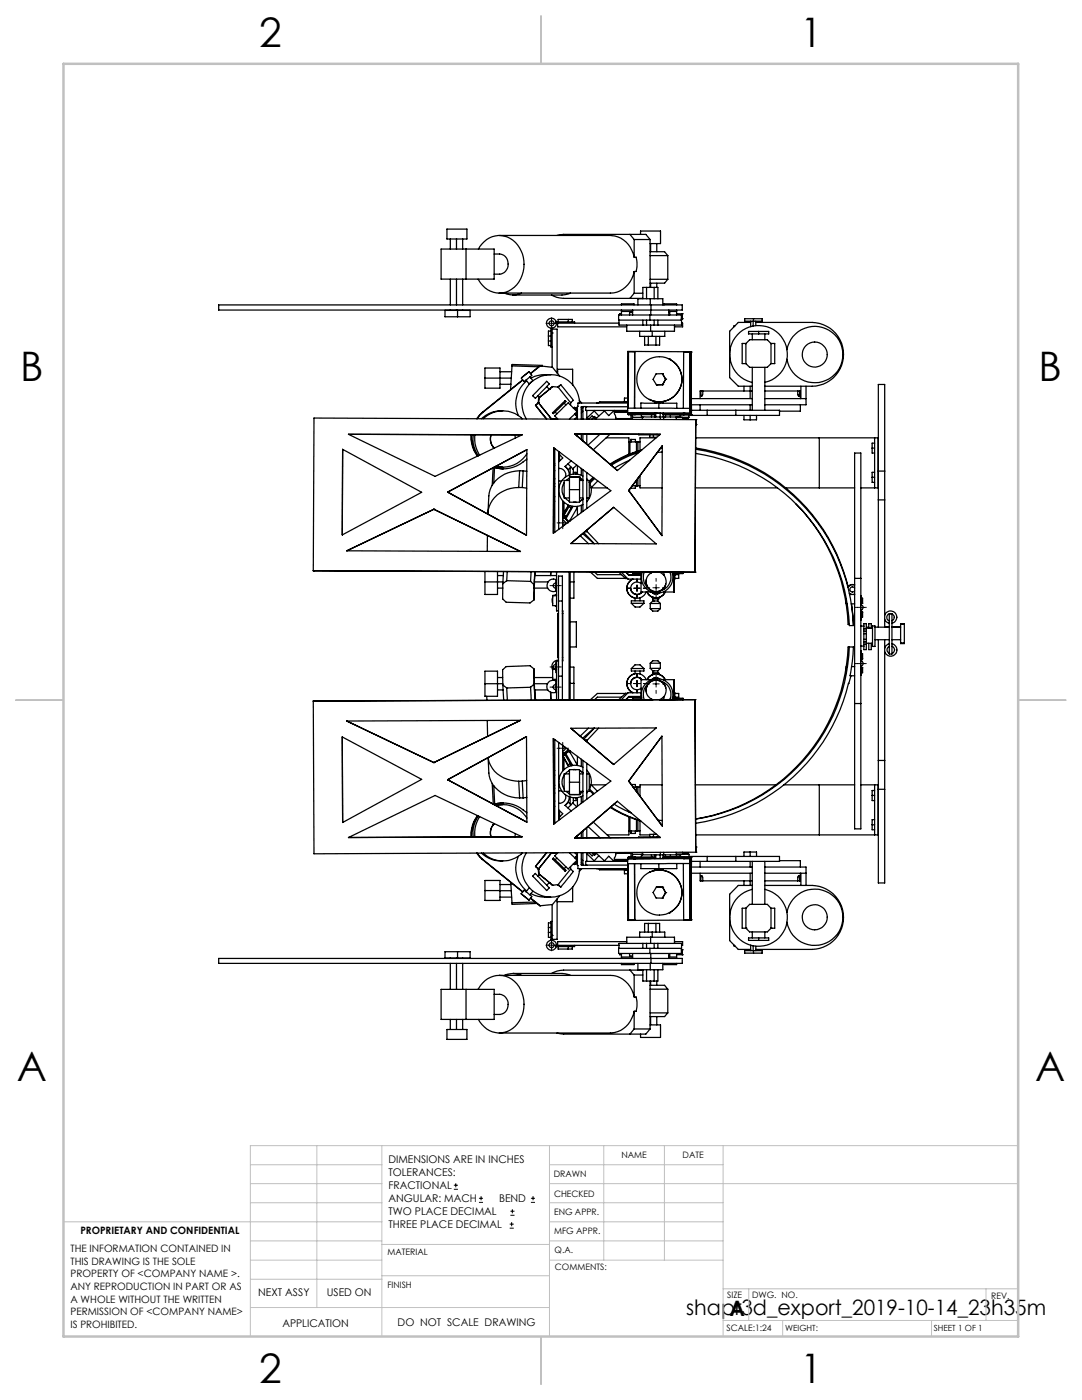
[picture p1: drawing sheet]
<svg xmlns="http://www.w3.org/2000/svg" width="216mm" height="279mm" viewBox="0 0 216 279" stroke-linecap="round" stroke-linejoin="round" font-family="sans-serif">
<g fill="none" stroke="#000" stroke-width=".2">
<path d="M108.9 64.5h2.3M110.1 63.4v2.3M109.7 116.9h2.3M110.9 115.7v2.3M111.2 104.4h2.3M112.3 103.2v2.3M125.2 117.4h.6M126.5 117.4h1.2M127.1 115.5v.6M127.1 116.7v1.3M127.1 118.6v.7M128.4 117.4h.6"/>
<path d="M129 117.3h.6M130.3 117.3h1.3M130.9 115.4v.6M130.9 116.7v1.2M130.9 118.6v.6M132.2 117.3h.6M109.7 133.1h2.3M109.7 137.1h2.3M110.9 132v2.3M110.9 136v2.3M125.2 136.4h.6M126.5 136.4h1.2"/>
<path d="M127.1 134.5v.6M127.1 135.8v1.3M127.1 137.7v.6M128.4 136.4h.6M129 136.5h.6M130.3 136.5h1.3M130.9 134.6v.6M130.9 135.9v1.2M130.9 137.8v.6M132.2 136.5h.6M170.6 132.4h2.3M170.6 121.2h2.3"/>
<path d="M171.7 120.1v2.2M171.7 131.3v2.3M111.2 149.3h2.3M112.3 148.2v2.3M108.9 188.6h2.3M110.1 187.5v2.3M90.6 237.3h.8M90.6 236.5h.8M90.9 236.1v.9M95.6 240h.8M95.6 239.1h.8M96 238.7v.8"/>
<path d="M105.9 240h.9M105.9 239.1h.9M106.4 238.7v.8M101.7 245.1h.8M101.7 244.3h.8M101.8 242.5h.9M101.8 241.7h.9M102.1 243.9v.8M102.2 241.3v.8"/>
</g>
<g fill="none" stroke="#c0c0c0" stroke-width=".2">
<path d="M50 232.4h26.2M50 236.2h26.2M63.2 228.6v32.3M76.2 228.6v38.1M109.6 228.6v38.1M109.6 232.4h34.7M109.6 236.2h93.6M120.5 228.6v22.9M132.6 228.6v22.9M144.3 228.6v38.1M203.2 228.6h-153.2v38.1M12.7 243.8h63.5"/>
<path d="M50 251.5h26.2M50 240h26.2M50 247.7h26.2M50 255.3h26.2M76.2 254.6h33.4M76.2 248.4h33.4M109.6 251.5h34.7M109.6 243.8h34.7M109.6 240h34.7M109.6 247.7h34.7M144.3 257.2h58.9M149.4 257.2v6.3"/>
<path d="M196.7 257.2v6.3M50 260.9h59.6M144.3 263.5h58.9M156.2 263.5v3.2M185.9 263.5v3.2"/>
</g>
<path d="M108 3.2v9.5M3.1 139.7h9.6M203.2 139.7h9.5M108 266.7v9.6" fill="none" stroke="#c0c0c0" stroke-width=".25"/>
<path d="M12.7 12.7h190.5v254h-190.5z" fill="none" stroke="#c0c0c0" stroke-width=".5"/>
<g fill="none" stroke="#000" stroke-width=".25">
<path d="M89.2 45.7h4v2h-4zM89.9 47.7v2M89.9 55.7v5.2M91.1 47.7v2M91.1 55.7v5.2M92.3 47.7v2M92.3 55.7v5.2M93 49.7h-5v6h5M93 49.7v6M93 49.7h5.6v6h-5.6M95.4 55.7a4.9 4.9 0 0 0 4.2 2.8M95.5 49.7a4.6 4.6 0 0 1 4.3-2.7 4.6 4.6 0 0 1 4.2 3 6.1 6.1 0 0 1-3.1 8.3l-1.3 .2"/>
<path d="M98.6 50.7a2.06 2.06 0 0 1 2.8 1.6 1.99 1.99 0 0 1-1.7 2.4h-1.1M99.6 47h22.2a5.1 5.1 0 0 1 4.7 4.3M100.6 58.5l1.8 .4M104.1 58.5l-1.7 .4M110.1 58.9a4.7 4.7 0 0 0 2.4 .6h15.8M111.1 47l1.4-.2h16.4l.8 1M113.8 58.5l-1.7 .4h-9.7M125.7 46.8l.8 1M126.5 51.3h.4a5.9 5.9 0 0 1 0 2.9h-.4M126.5 54.2a5.1 5.1 0 0 1-4.7 4.3h-22.2M126.5 58.5h1.8M126.5 47.8v3.5"/>
<path d="M126.5 54.2v4.3M126.5 58.5l-.8 1M126.5 47.8h3.2M127.8 46.8v-.7h4v2.5h-2.1M128.3 59.6v-2.2h3v2.2M129 57.4v2.2M129.7 47.8v9.6M129.7 55.7h3.5M129.7 51h3.5M129.7 50.2h2.9l.6 .8M129.8 59.6h2.5v1.3M129.8 59.6h-2.5v1.3"/>
<path d="M129.8 59.6v1.3M129.8 48.6v1.6M129.8 56.5v.9M130.5 57.4v2.2M131.1 48.6v1.6M131.1 56.5v.9M133.2 51v4.7M133.2 55.7l-.6 .8h-2.9M89.9 61.9h.1M91.1 61.9h.1M91.3 61.9h2.5v1.3h-2.5M91.3 61.9h-2.5v1.3h2.5"/>
<path d="M91.3 61.9v1.3M92.3 61.9h.1M96.8 73.4h3v4.1h-3zM96.8 75.5h5.2M99.8 76.7h2.2M99.8 74.2h2.3M102.2 73l-.3 4.7M102.2 73l5.3 .2M104 75.4l1.6-1.2zM104.3 75.8l-8.1 6.5M104.3 75.8l-8 6.5M105.1 76a5.8 5.8 0 0 0-1.7 6.9"/>
<path d="M105.6 74.2l.5 .7-.1 .1-1.4 1.2-.6-.7M105.7 75.2l.6 .8-.7 .6-.6-.8M107.5 79.4h.1M107.5 79.4l-.1 1M107.6 79.4l-.1 1M107.6 79.2l-.1 .2M107.8 73l-1.9 1.6M107.8 73l2.4 .3 1.5 1.8M107.8 73l-2 1.5M108.2 73.1v-.2v.2M108.2 72.9l-6-.2v.3M109 76.1l.6 .5-2.8 2.9-.5-.5z"/>
<path d="M109.1 77.2l.5 .5M109.4 67.1v1M109.4 68.1v.9h.5M109.4 68.1h.5M109.4 67.1h.5M109.6 77.7h.1M109.6 77.7l-1.9 1.6-.3-.3M109.9 74.8a6.9 6.9 0 0 0-4 .7M109.9 66.1h-.5v1M110.2 66.5h.1M110.2 65.7h1v8.7M110.3 77.2l1.1 .1 2.5 3.1-.1 .4"/>
<path d="M110.3 77.2l-2.7 2.2M110.3 77.2l-.7 .4M111 64.2a1.01 1.01 0 0 0-1.7-.3 1.01 1.01 0 0 0 .6 1.6v3.8h.3M111.1 64.5a.97 .97 0 0 1-.9 1v7.8M111.2 74.2h.1M111.3 74.5v-.8h3v3.1M111.3 64.5v.7h13.8M111.3 77.3h.1M111.3 77.3l.6-.5 .5 .6 2 2.5-.6 .5M113.4 63.7h-2v.5M113.4 63.7h.8v.5M113.4 63.7v.5"/>
<path d="M114.7 64.5v-.3h-3.8v.3h12.6M115.6 79.9l.5 .5M124 60.9v-.3h2.5v.3M124 62.2v.7M124 61.9v.3M124 62.6h-.4v.3M124 62.2h2.2M125.1 64.9v1.2h4.7M125.2 79.4h-.6v.8h.6h-5.5l-.3 .2M126.2 62.4h-.6v.5M126.2 61.9v1M127.6 66.1v1h2.5"/>
<path d="M128.3 63.9v1M128.6 67.1v1.8h3v-1.8M129 63.9v1M129.4 67.1v1.8M129.6 79.7h.1M129.7 62.9h-6.3v1h6.3M129.7 62.9h6.3v2h-12.5v-1M129.7 63.9h6.3M129.7 62.9v1M129.8 64.9v1.2M129.9 61.9v1M129.9 60.9h6.2v1h-6.2"/>
<path d="M129.9 60.9v1M129.9 60.9h-86.3v1h86.3M130.1 66.1v1M130.5 63.9v1M130.9 67.1v1.8M131 76.8h.1M131.3 63.9v1M132.2 74.6h.1M132.2 74.6l.6 1.1M132.2 74.6h-1.3l-.6 1.1 .7 1.1M132.2 76.8h.1M132.2 76.8h-1.2"/>
<path d="M132.5 60.9v-.3h2.5v.3M132.6 66.1v1h-2.5M132.8 75.7h.1M132.8 75.7l-.6 1.1M133.5 62.4h.1v.5M133.5 61.9v1M133.5 62.2h1.5M133.6 71.6h.1M133.6 71.6a4.5 4.5 0 0 1 2 6.1 4.5 4.5 0 0 1-6 2M134.6 64.9v1.2h-4.8M135 62.2v.7M135 61.9v.3"/>
<path d="M135 62.6h1.1M136 63.6h.1M136 64.5h.2v.7h-1.6M136.1 63.6h.1M136.1 62.6h.1M136.1 62.6v1M137.8 70.2h.1M137.8 70.2l-12.5-.1-.1 12.6h.2M137.8 70.3h.1v12.5M137.8 70.2l-.1 12.5M137.8 70.2l-.1 11.5M137.9 70.3h.1"/>
<path d="M137.9 70.3l-.1 12.5M137.9 79.6h12.2M139.9 78h-.2v1.6M139.9 78v.8l.2 .2M139.9 78h.3M140.2 78v.8l-.2 .2M140.2 78h9.9M146.6 65.1h-.2v.1M148.4 77.1v.9M148.8 68.6l-.7-.1v4.1h.7M148.8 68.6l.8-.8h3.5l.7 .8M148.8 72.6l.8 .7h3.5l.7-.7"/>
<path d="M148.8 68.6v4M149.7 77.1v2.5M149.8 64.1v1.1M149.8 64.3h-2.5l-1.7 1.8v9.3l1.7 1.7h2.8M150.1 66.6v1.2M150.1 73.3v8.6M150.3 64.1v1M150.4 63.6h-1.8v.5h1.8M150.4 63.6h1.7v.5h-1.7M150.4 63.6v.5M150.8 64.3h11.3a6.4 6.4 0 0 1 6.2 6.4 6.4 6.4 0 0 1-6.2 6.4h-9.5M150.8 64.1v.9"/>
<path d="M151.4 66.1h-2v.5h2M151.4 66.1h2v.5h-2M151.4 66.1v.5M152.6 76.3a5.7 5.7 0 0 0 3.4-8.9 5.7 5.7 0 0 0-9.5 .2 5.7 5.7 0 0 0 3.6 8.7M152.6 78h6.6M152.6 66.6v1.2M152.6 73.3v8.6M152.6 79.6h8.2M153.8 68.6l.8-.1v4.1h-.8M153.8 68.6v4M157 69.8a5.6 5.6 0 0 1 8.7-3.8 5.6 5.6 0 0 1 0 9.4 5.6 5.6 0 0 1-8.7-3.7M159.2 78v.8l.2 .2"/>
<path d="M159.2 78h.3M159.5 78v.8l-.2 .2M159.5 78h.2v1.6M159.8 77.1v2.5M160.8 77.1v2.5M160.8 79.6v1.2h-8.2M68.4 89.7l15.7 8.5-15.8 8.6zM69.5 86.7l34.7 .1-17.4 8.3zM89.3 98.2h.1M89.3 98.2l15.8-8.5v17.1zM94 86.7v.3a6.2 6.2 0 0 0 1.3 4.1M94.1 86.7v.3a6.2 6.2 0 0 0 1.3 4"/>
<path d="M94.4 86.7v.4a5.6 5.6 0 0 0 1.1 3.8M94.8 86.7l-.1 .4a6.1 6.1 0 0 0 1 3.7M96.2 82.3l-1.1 1.3M96.2 82.3h.1M96.3 82.3l-1.1 1.3M96.4 83.6a5.5 5.5 0 0 1 7.8 0M98 86.8l-.1 .1a2.69 2.69 0 0 0 .5 2.3M98 86.8v.1a2.4 2.4 0 0 0 .4 2.3M98.4 93.3l-.2 3.6M98.4 89.2l.2 .2-.2-.2M98.4 89.2h.1M98.5 93.3l2 .3"/>
<path d="M98.7 93.3l-.2 3.1M98.8 93.1l1.5 .1M100.3 82a5.7 5.7 0 0 0-4.2 1.6M102.7 86.8l.1 .6M103.5 97.3a5.7 5.7 0 0 0-6.1 5.3M103.5 97.3h.7M103.7 93.9a5.9 5.9 0 0 0-6.2 5.1l-.1 3.3M103.7 93.9l-.2 3.4M103.7 93.9l.7 .1M104.2 97.3l.9 .1M104.4 94l-.2 3.3M104.4 94l.7 .1"/>
<path d="M105.1 90.6a5.6 5.6 0 0 1-6.1 2.5M105.1 91.6a6.6 6.6 0 0 1-6.5 1.7M106.9 80.9l2.1 2.7M106.9 80.9l2.2 2.7M107.4 80.4h.1M107.4 80.4l2.5 3.1M107.4 80.4l-.5 .5M107.5 80.4l2.5 3.1M109.9 83.5l-.1 .1M109.9 83.5h.1M109.9 83.5l.9 .1M110 83.5l.9 .1"/>
<path d="M110.2 82.4l2.5-2.5 .2 .2-2.4 2.5zM110.5 97.1h.2M110.5 99.1h.2M110.5 95.2l.2 .4M110.5 96.4l.2 .1M110.5 89.4l11.4 8.5-11.5 8.5zM110.5 89.5l.2 .2M110.5 92.6h.2M110.7 93.9l-.2 .4M110.7 89.5v16.7M110.7 92.9l-.2 .2M110.8 82.2l.3 .4"/>
<path d="M111.2 83.5l-.1 .1M111.3 83.6l-.6-.6 2.7-2.6 1.7 1.8-1.5 1.4M111.5 93.5a1.27 1.27 0 0 1 1.3 1.7M111.5 91.4h.2M111.5 90.1v15.6M111.5 90.5l.8 .9-.8 .8M111.7 90.8v1.2M111.7 90.3l-.2 .2M112.1 95.9l-.6 .1M112.3 100v5.1M112.6 96.3a2.5 2.5 0 0 0 0 2.8M112.6 80.5l.3 .3"/>
<path d="M112.8 99.4l.8 .6h-.1M112.8 93.1l.6 .6 .5-.5M113.3 92.6l1 1 .8-.8M113.6 95.2v2.5M113.6 97.7v2.5h2v-2.5M113.6 95.9h-1v3.5h1M113.6 95.2h.1M113.6 95.4l-.6 .5M113.6 95.2h2M113.6 97.7h2M113.8 93.3v1.5M114 92l-1.3 1.1a1.88 1.88 0 0 1 .9 1.7"/>
<path d="M114.4 81.5l.2-.2 .6 .6M114.4 94.3h.5v.3M114.4 93.5v1.1M114.7 82.6l.5 .5M114.7 86.6h.1M114.7 86.6l17.1 .1-8.6 7.2zM114.8 81.5l.1-.1 .3 .3M115.1 82.9l-.1 .1M115.1 82.9v.1M115.2 82.4l-.3 .3 .3 .4M115.2 86.6v.5M115.2 92.9v1.7"/>
<path d="M115.2 83.1l-.5 .5M115.2 87h.1M115.6 95.2v2.5M115.6 95.2h.1M115.6 95.4l.7 .5h-.7M115.6 80.4a5.8 5.8 0 0 0-7.4-5.4 5.8 5.8 0 0 0-3.2 8.6M115.6 99.4h.7M115.8 95.5l.5 .3M116 86.6v1.1M116 93.5v1.3M116.3 99.6l-.7 .4M116.3 95a3.3 3.3 0 0 0-4.8 2.8 3.3 3.3 0 0 0 4.8 2.9"/>
<path d="M116.3 81.4l-.3 .3M116.3 86.6v1.4M116.3 93.7v8.4M116.3 81.2h-.3v2.4M116.3 82.1l-.3 .3M116.9 81.2v.7h8.3M117.1 95.9h.5v3.5h-.5M117.1 95.6l.2 .3M117.1 81.1v.1M117.1 81.9v1.7M117.1 86.6v2.1M117.1 94.3v7.2"/>
<path d="M117.6 96.2a3.3 3.3 0 0 1-.5 3.9M118.4 95.3l-.8 .8M118.4 83.3l-.3-.3-.7 .6M118.5 95.4l-.9 .9M118.5 83.3l-.4 .3M118.5 83.3l.1-.2 .4 .4M118.5 83.3l.4 .3M118.6 82l.9 1M118.6 95.5l-.9 .9M118.7 81.9l-1.6 1.6M119.1 80.4h.1M119.3 96l-1.3 1.4h3.1"/>
<path d="M119.7 86.6l-2.4 2.3M120.5 81.9l.1 .1M120.6 82l-1.8 1.6M120.6 82l.9 .9 1.1-1 .2 .4M121 87.4h4.5v3.3M121.7 86.6l-3.3 3.2M122.7 82.1h2.5M122.9 83.7l.2-.2 .1 .2M125.2 81.5h12.5v1.2M125.2 82.3h-2.6l.2 1.2h3.4M125.2 81.2l-8.9-.1v2.5M125.2 80.4h-9.9l-.1 3.2"/>
<path d="M125.3 82.7h5.3M125.4 82.7h.1M125.4 81.5v-11.3h1.2v11.3M125.4 82.4v.3M125.4 97.9h.1M125.5 91.9v.1M125.5 88.2h.2M125.7 91.8l-3.1 1.6M125.7 88.2h1.3M125.7 88.2v2.4M125.9 82.7v.8M125.9 87.7h.9v.5"/>
<path d="M125.9 87.7h-.1v.5M125.9 87.7v.5M126.1 82.7l.1 1M126.1 83.5v.2M126.2 96.9h.8M126.2 82.7v.6h2M126.5 82.4h.1M126.5 82.4h-1.3l12.5 .1h-1.2M126.6 82.4h.1M126.6 82.7h.1M126.6 82.4l4 .1M126.6 82.4v.3"/>
<path d="M126.6 82.7h4M126.8 96.9v.5h-1M127 88.2h.3M127 96.9h.1M127 96.9h.7M127 88.2v1.9M127 95.8v1.1M127.3 95.5v1.4h-.3M127.3 88.2v1.8M127.3 88.2h.4M127.5 86.7v.1h4.1M127.5 90.3a20.2 20.2 0 0 0-5.5 2.6"/>
<path d="M127.7 94.9v2.5h4.4M127.9 89.9a20.6 20.6 0 0 0-6.1 2.8M128 83.2h.2zM128.1 89.8a20.8 20.8 0 0 0-6.4 2.8M128.2 83.2h4.2M128.2 83.3h.1M128.2 83.2v.5M129.6 86.8v.5h1.4M130 82.7h-2v.5M130 82.7h.1M130 82.7v.5M130.4 86.8v.5"/>
<path d="M130.6 82.4h.2M130.6 80.5v-.3h1.7v.3M130.6 82.4v.8M130.8 82.4l.9 .1M130.8 82.4v.8M130.9 80.2v.3M130.9 87.4h-3.2v2.5M131.1 86.7v.1M131.5 80.5h3.5v1M131.5 80.5l-3.6-.1v1.1M131.5 80.5l-.1 1M131.7 82.5h4.8"/>
<path d="M131.7 80.2v.3M131.7 82.5l.1 1.2M132 89.1h.2h-.2M132.2 90.2l-1.1 .1M132.2 89l-.1 17.9-6.7-9zM132.2 89.4h-.4M132.3 82.5v.7M132.3 82.7h4M132.4 83.2h2.5v.5M132.4 83.2v.5M132.8 82.7h-.5l4 .1M132.8 82.7h.1"/>
<path d="M132.8 82.8h1M132.8 82.7v.5M133.8 82.8h1.9M133.8 82.8v.4M134.9 83.3h.8M135.7 82.8h.1M135.7 83.3h.1M135.7 82.8h2.2M135.7 82.8v.5M136.2 83.3v.4M136.2 83.3h.1M136.3 82.8h.1"/>
<path d="M136.3 81.5l.1-11.2h1.3l-.1 11.2M136.3 82.5v.3M136.5 82.5h.1M137.4 83.3v.2h-1.2M137.5 82.8v.5h-2.6h1.3M137.5 82.9h9.3M137.6 82.8h.1M137.6 82.5v.3M137.6 82.7h.1M137.8 82.8h.1M137.9 82.8h.1M137.9 81v1.5"/>
<path d="M137.9 81.8v1M137.9 80.8h12.2M138 81.9h8.8M138.7 97.4h16.5M138.8 89.7a36.9 36.9 0 0 1 31.5 35.1h-.8a36 36 0 0 0-30.7-34.3M138.8 89.4a36.9 36.9 0 0 1 30.5 27.8M138.8 87.4h36.4M138.8 83.7h.1M138.8 84.7h.1M138.8 83.7v1M138.8 83.7l-76.1-.3-.2 30.5M138.8 83.7l-.1 30.5"/>
<path d="M139.7 80.8v1.1M141.1 81.9v1M146.8 81.9h8.7v1h-8.7M146.8 81.9v1M148.4 82.9v.9h1.3M149.7 80.8v1.1M149.7 82.9v.9M151 82.9v.9h-1.3M156.8 97.4h13.7M159.7 80.8v1.3h-4.2M163.5 87.4v10M170.5 90.4h1.3v75h-1.3z"/>
<path d="M171.8 97.4h3.4M174 89.4v1h.5M174 95.2v1.1h.5M174 95.2h.5M174 89.4h.5M174.5 88.4h-.5v1M174.5 94.3h-.5v.9M174.5 87.4v10M175.3 99.8h1.2M175.3 94h1.2M62.5 113.9h.1M62.5 113.9l76.2 .3"/>
<path d="M69.2 109.9l17.4-8.3 17.3 8.5zM86.6 101.6h.1M96.8 114.1v2M96.8 116.1h3.6M97.3 106.9l-.1 3.1M99.3 114.1v4.5h-2.5v-2.5M99.3 117.4h1M99.3 114.9h1.1M100.3 116.5v3l.7 .7 4.8 .1 .7-.6M100.5 114.1l-.2 2.4M101.1 115.9l-.8 .6M101.1 115.9l4.8 .1"/>
<path d="M101.2 114.1l-.1 1.8M105.9 116l.7 .7M106 114.1l-.1 1.9M106.6 116.7l-.1 3M106.6 116.1v1.3h2.7M106.6 117.4l-.1 2.3M106.6 116.1h2.8M106.7 114.1l-.1 2.6M106.8 114.1v.8M109.9 114.1v.8M110.3 118.9v2h.8M110.3 118.9h.1"/>
<path d="M110.3 119.2l-.1 .4 .1 .8M110.3 118.9h.8M110.5 100h.2M110.9 118h.2M111.1 115.7a1.26 1.26 0 0 0-2 1.1 1.26 1.26 0 0 0 2 1.1M111.1 118.6l-.5 .3M111.1 114.9h-4.4l-.1 1.2M111.1 116.4a.5 .5 0 0 0-.7 .5 .5 .5 0 0 0 .7 .4M111.1 114.1v7.8h.3M111.1 115.6l-.2 .1M111.4 119.9h.8M112.3 103.9a.51 .51 0 0 1 .5 .5 .51 .51 0 0 1-.5 .5"/>
<path d="M112.3 103.4l.4 .1M112.5 100.2v2.1M112.5 103v.4M112.6 103.1l-.1 .3M112.7 103.5l.2 .1M112.9 103l-.3 .4h-.1M112.9 103.6h.1M113 103.6l.3 .7M113.3 101.2l-1 1.7 .4 .3v.2M113.3 101l-1 1.7 .1 .1M113.3 101.2l.1 .1M113.3 101h.1"/>
<path d="M113.4 100.8l-.1 .2M113.5 100.9l-.2 .3M113.6 101.1l-1.1 1.7 .5 .3M113.6 101.1l.4 .3M113.6 114.1v25.6M113.7 100.9l-.1 .2M113.8 103.8v.2M113.8 114.1v25.6M113.8 116.1h.7M113.9 108.5l8.5-7.3 8.6 7.3zM114.2 101l-1.5 2.5M114.3 101.1l-1.4 2.5"/>
<path d="M114.4 100.2h.5M114.5 116.1v3.3h-.7M114.5 114.1v2M115.2 101.1v1.8M115.2 101.2l-1.6 2.9-.7-.5M115.8 106.9l1.6 1.6M116 100.9v1.4M116.3 106.5l2.2 2M116.5 106.3l2.1 2.2M117.1 105.8v.3h-.4M117.1 106l2.4 2.5M117.8 114.1l1.4 1.3h5.6"/>
<path d="M118.6 114.1l.6 .6h4.8M123.4 114.2l1.4 1.3h.4M124 114.2l1.3 1.4h2.6M125.4 114.7h2.5M125.8 117.4a1.24 1.24 0 0 0 .9 1.2 1.24 1.24 0 0 0 1.4-.5M126.3 114.2h.1M126.3 115.6a1.98 1.98 0 0 0-1.2 1.9 1.98 1.98 0 0 0 1.3 1.8M126.3 114.2h4M126.3 114.2h3.9h-.2M126.3 115.6a2 2 0 0 0-.6 3.2 2 2 0 0 0 3.2-.7M126.4 119.3h.1M126.7 118.6h.1"/>
<path d="M126.7 119.4v.5M127.7 118.5h.1M127.7 119.3v.6M127.9 114.5v3.6h2M127.9 116.5a1.25 1.25 0 0 0-1.8 .1 1.25 1.25 0 0 0 .2 1.8 1.25 1.25 0 0 0 1.8-.3M127.9 118.3l-.2 .2M127.9 118.3v.1M127.9 114.8l-2.4-.1-.7-.5 .7 .6h2.4M128 118.3h-.1M128.6 114.2h1.5h-.2M128.6 114.2a2.82 2.82 0 0 0 .7 3.1M128.6 114.2h-2.3v.3h1.8a3.1 3.1 0 0 0 3 3.9 3.1 3.1 0 0 0 3.1-3.9h2.1v-.3"/>
<path d="M129 115.6a1.99 1.99 0 0 0 1.5 2.5 1.99 1.99 0 0 0 2.4-1.6M129.1 118.1a1.99 1.99 0 0 0 1.8 1.2 1.99 1.99 0 0 0 1.9-1.2l-.4 .6-.8 .5M129.3 118.5l.8 .7M129.9 114.2h.3zM129.9 118.1h.1M130 114.2l-.1 .1M130 118.2a1.25 1.25 0 0 0 1.7 .1M130.1 119.2h.1M130.1 119.2l.1 .2M130.2 119.4h1.2v.1h-1.2zM130.2 119.9h1.1M130.2 119.9l-.4 .5"/>
<path d="M130.2 118.3v.1M130.2 119.5v.4M130.3 114.2a2 2 0 0 0-1.1 3 2 2 0 0 0 3.3 .1 2 2 0 0 0-.9-3.1M130.3 114.2h1.3M130.5 118.3v.2M130.5 119.3v.1M130.5 118.5h.1M131.2 118.4v.1M131.2 119.3v.1M131.2 119.5v.4M131.3 119.9l.5 .5M131.6 119.2l-.4 .1"/>
<path d="M131.6 119.2h.1M131.6 114.2h7.1M131.6 114.2h4.6M132.1 117.7v.1M132.4 114.7h.1M132.5 118.1h2M132.5 117.4v.2M133.7 114.2h-1.2v.6M133.7 114.2a2.77 2.77 0 0 1-1.9 3.7M133.7 114.2h2.5M134.5 114.5v3.6M134.5 114.7h.9v.7h-.7"/>
<path d="M134.5 114.8h.2v.8h-.2M136.2 114.2h.1M138.7 114.2h.1M158.8 100.5a36.2 36.2 0 0 1 10.4 24.1h.3M168.9 119.6v.9h.2M169.3 117l-.1 .2a.96 .96 0 0 1 1.3-.5h-.1a1.05 1.05 0 0 0-1.1 .3zM169.5 118.4l.5 .2M169.5 118.5v.1h1M170.5 117.4a.51 .51 0 0 0-.7-.2 .51 .51 0 0 0 0 .8 .51 .51 0 0 0 .7-.1M170.5 115.4h1.3M170.5 118.6h-.2M171.8 118.9h.1v1.8"/>
<path d="M171.9 119.4h.2v1M62.5 139.9h.1M62.5 139.9l.2 30.5 76.1-.3M96.8 133.9h2.5v5.1h-2.5zM96.8 136.5h3.5M97.1 139l.1 .8M99.3 137.7h1.1M99.3 135.2h1M100.3 136.7l.8 .6M100.3 136.7l.2 3.1M101.1 137.3l.1 2.5M105.9 137.2l-4.8 .1"/>
<path d="M105.9 137.2l.1 2.5M106.5 133.5l-.7-.6-4.8 .1-.7 .7v3M106.5 133.5l.1 3M106.5 133.5l.1 1.7M106.6 136.5l-.7 .7M106.6 136.5l.2 3.2M106.6 135.2v1.3M106.6 136.5l.1 1.2h2.6M106.6 135.2h3.7M106.6 136.5h2.7M106.8 137.7l.1 2M109.9 138.1v1.6"/>
<path d="M109.9 138.2l.1 1.5M110.3 133.6v2h.8M110.3 133.5v.1M110.3 133.5h.8M110.7 120.9l.4 .1M110.8 138.1l.3 .1M111.1 132.6a.51 .51 0 0 0-.7 .3 .51 .51 0 0 0 .2 .6M111.1 136a1.26 1.26 0 0 0-2 1 1.26 1.26 0 0 0 2 1.1M111.1 135.8l-.3 .1M111.1 136.6a.5 .5 0 0 0-.7 .5 .5 .5 0 0 0 .7 .5M111.4 122.4h-.1v8.8h.1M111.4 131.8a1.27 1.27 0 0 0-1.1 1.9"/>
<path d="M111.4 134.9h.8M111.4 131.9h-.3v7.8M112.2 139.7v-24.7h-.8v24.7M112.2 121.9v10M112.2 122.4h.1M112.2 131.2h.1M112.2 122h.1M112.2 131.7h.1M113.8 133.1h.7v3.3M113.8 124.1h1.2v5h-1.2M113.8 136.4h.7M114.5 136.4v3.2h-.7"/>
<path d="M124 139.1h-4.8l-.6 .6M124.8 138.4h-5.6l-1.4 1.3M125.2 138.4h-.4l-1.4 1.3M125.4 139.1h2.5M125.8 136.4a1.25 1.25 0 0 0 .8 1.1 1.25 1.25 0 0 0 1.3-.2M126 133.4h2.5M126 133.4v.5h2.5v-.5M126 120.4h2.5M126 120.4l.7 .7h1l.8-.7M126 133.4l.7-.7h1l.8 .7M126 120.4v-.5h2.5v.5M126.3 139.6h.1"/>
<path d="M126.3 139.6h3.9M126.3 139.6h4M126.3 139.6v-.3h1.8a3.1 3.1 0 0 1 3-3.9 3.1 3.1 0 0 1 3.1 3.9h2.1v.3M126.4 134.5a2.01 2.01 0 0 0-1.3 1.8 2.01 2.01 0 0 0 1.2 2M126.4 134.5h.1M126.5 134.5a2 2 0 0 0-1.4 1.8 2 2 0 0 0 1.2 2M126.5 134.5a1.98 1.98 0 0 1 2.4 1.1M126.7 135.2h.1M126.7 133.9v.5M127.7 135.4l.2 .1M127.7 133.9v.6M127.7 135.3v.1"/>
<path d="M127.9 135.5h.1M127.9 139h-2.4l-.7 .7 .7-.6 2.4-.1M127.9 138.3h-2.6l-1.3 1.4M127.9 138.2v.1M128.1 135.6a1.26 1.26 0 0 0-1.4-.3 1.26 1.26 0 0 0-.9 1.1M128.1 135.6a1.26 1.26 0 0 0-1.4-.4 1.26 1.26 0 0 0-.9 1.2M129.3 136.5a2.82 2.82 0 0 0-.7 3.1h1.5h-.2M129.8 121.5h2M129.8 121.5l.4 .5h1.1l.5-.5M129.8 120.4h2M129.8 133.4h2M129.8 132.4h2"/>
<path d="M129.8 132.4l.4-.5h1.1l.5 .5M129.8 120.4v1.1M129.8 132.4v1M129.8 133.4l.4 .5M129.9 139.6h.3zM129.9 135.6h-2v3.7M129.9 139.5v.1M129.9 135.6h.1M130.1 134.7h.1M130.1 134.7l-.8 .6M130.2 134.3h1.2v.1h-1.2zM130.2 133.9h1.1"/>
<path d="M130.2 133.9v.4M130.2 134.4l-.1 .3M130.2 135.5v.1M130.3 139.6a1.99 1.99 0 0 1-1-3 1.99 1.99 0 0 1 3.2 0 1.99 1.99 0 0 1-.9 3M130.3 139.6h8.4M130.5 134.4v.1M130.5 135.4v.1M130.5 135.3h.1M131.2 134.4l.4 .2M131.2 133.9v.4M131.2 135.3v.1M131.6 134.6l.8 .5 .4 .5a2.02 2.02 0 0 0-1.9-1.1 2.02 2.02 0 0 0-1.8 1.1"/>
<path d="M131.6 134.6h.1M131.7 135.5l-.2-.1a1.24 1.24 0 0 0-1.5 .2M131.8 120.4v1.1M131.8 132.4v1M131.8 133.4l-.5 .5M131.8 135.9a2.7 2.7 0 0 1 1.9 3.7h2.5M132.1 136v.1M132.4 139.1h.1M132.5 139v.6h1.2M132.5 136.2v.3M132.5 139.6h-.9h4.6M132.9 137.3a1.99 1.99 0 0 0-2.4-1.5 1.99 1.99 0 0 0-1.5 2.3"/>
<path d="M134.5 135.6h-2v.1M134.5 135.6v3.7M134.5 138.3h.2v.7h-.2M134.7 138.4h.7v.7h-.9M136.2 139.6h.1M138.7 139.6h.1M138.7 139.6l.1 30.5M138.7 139.6l-76.2 .3M169.1 133h-.2v1.4M169.5 129.1a36.1 36.1 0 0 1-30.7 34.4M169.8 134.9l-.5 1.5a36.9 36.9 0 0 1-30.5 27.9M169.9 120.5h.6"/>
<path d="M169.9 120.5l.4 4.1M169.9 133h.6M170.3 124.6h.1M170.5 134.9h-.9l.5-2.9 .2-2.9h-1.1a36.1 36.1 0 0 1-30.4 34.3M171.8 131.9a.5 .5 0 0 1 .4 .5 .5 .5 0 0 1-.4 .5M171.8 120.7a.5 .5 0 0 1 .4 .5 .5 .5 0 0 1-.4 .5M171.8 125h.6M171.8 128.9h.6M171.8 129.9h.1v2M171.9 121.7h.1M171.9 131.9h.1M171.9 130.5h.2v1"/>
<path d="M171.9 133.2l.2 .1M171.9 122.2h.2M171.9 131.5h.2M171.9 122.1l.2 .1M171.9 132.9v1.8h-.1M171.9 121.7v2h-.1M171.9 133.3h.2M171.9 120.4h.2M172.1 122.2v1h-.2M172.1 133.3v1h-.2M172.1 120.4h-.2M172.1 131.5h.1"/>
<path d="M172.4 126.5h.5M172.4 125.5h.5M172.4 128.6h.5M172.4 127.6h.5M172.4 126h.5M172.4 128.1h.5M172.9 126v.5M172.9 125.5v.5M172.9 128.1v.5M172.9 127.6v.5M172.9 125.5v-1h-.5v5.1h.5v-1M172.9 126.5v1.1"/>
<path d="M172.9 125.2h.5M172.9 125.4h1.2M172.9 128.4h1.2M173.4 128.4v1.2h.4v-1.2M173.4 125.4v-.9h.4v.9M173.8 125.2h.3M174.1 124.9h.5v4.1h-.5zM174.6 125.2h2.8M174.6 127.7h2.8M175.3 125.2v-48.5h1.2v48.5M175.3 127.7v48.5h1.2v-48.5M176.5 122.8a1.25 1.25 0 0 1 2.1-.5 1.25 1.25 0 0 1-.6 2.1"/>
<path d="M176.5 123.6a1.25 1.25 0 0 0 .9 .8M176.5 125.1h.9M177.4 128.5a1.31 1.31 0 0 0-.9 .9M177.4 123.9a.73 .73 0 0 1-.3-1.1 .73 .73 0 0 1 1.2 0 .73 .73 0 0 1-.3 1.1M177.4 129a.75 .75 0 0 0-.4 .7 .75 .75 0 0 0 .4 .7M177.4 122.5h.6v8h-.6zM178 128.5a1.25 1.25 0 0 1 .7 2.1 1.25 1.25 0 0 1-2.2-.5M178 129a.76 .76 0 0 1 .5 .7 .76 .76 0 0 1-.5 .7M178 125.2h1.7M178 127.7h1.7M178 125.1h1.7M179.7 124.5h.7v3.9h-.7z"/>
<path d="M179.7 124.6h.7M179.7 128.3h.7M68.3 147.1l15.8 8.4-15.7 8.6zM69.2 143.9l34.7-.1-17.3 8.4zM86.6 152.2h.1M89.3 155.6h.1M89.3 155.6l15.8-8.6v17.1zM97.2 143.8l.1 3.2M98.2 156.4l.2 4.1M98.5 156.8l.2 3.7M103.5 155.9a5.8 5.8 0 0 1-6.1-4.7 8.7 8.7 0 0 0 .7 4.9 6.3 6.3 0 0 0 5.6 3.1M103.5 155.9l.2 3.3"/>
<path d="M103.7 159.2h.7M104.2 155.9h-.7M104.2 155.9l.2 3.3M105.1 155.8l-.9 .1M105.1 159.1l-.7 .1M110.4 147.4l11.5 8.5-11.4 8.6zM110.5 156.7h.2M110.5 154.7h.2M110.5 153.8h.2M110.5 159.5l.2 .4M110.7 158.3l-.2 .3M110.7 157.3l-.2 .1"/>
<path d="M110.7 147.6v16.7M111.5 157.8l.6 .1M111.5 148.2v15.5M112.3 148.8h.1M112.3 150.9l.9 1.6M112.3 148.8v5M112.5 150.3l.2 .4M112.5 150.3v.3M112.5 151.3v2.3M112.6 154.7a2.5 2.5 0 0 0 0 2.8M112.6 150.3l1.4 2.5M112.6 150.3l.2-.2 .1 .3"/>
<path d="M112.6 150.3h-.3M112.6 150.5l-.3 .2M112.7 149.1h.1a.51 .51 0 0 1-.5 .7M112.8 158.6a1.25 1.25 0 0 1-1.3 1.7M112.8 150.7l-.4 .2 .9 1.7M112.9 150.4l.7-.5 1.6 2.9v-1.8M112.9 150.4l1.4 2.4M113 157.9l.6 .5M113.2 152.5l.3 .5M113.2 152.5h.1M113.3 149.5l-.5 .7M113.3 152.6l.2 .4"/>
<path d="M113.4 150l-.1-.1-.5 .3M113.5 153.8h.1l-.8 .6M113.6 159v.2a1.87 1.87 0 0 1-.9 1.5l1.3 1.2M113.6 156.1v-2.5h2v2.5M113.6 156.1v2.5M113.6 154.4h-1v3.5h1M113.6 158.6h.1M113.6 156.1h2M113.6 158.6h2M113.8 149.9v.3M113.8 159.1v1.3M113.8 152.4l-.5 .2"/>
<path d="M113.9 145.3h17.1l-8.6 7.3zM114.4 153.6h.5M114.4 159.2v1.2M114.9 159.2v.6h-.5M115.2 159.2v1.7M115.6 156.1v2.5M115.6 158.6h.1M115.6 157.9h.7M115.6 154.4h.7M116 151.5v1.5M116 159v1.3M116.3 154.2l-.7-.4 .7 .4"/>
<path d="M116.3 157.9l-.7 .5M116.3 157.9l-.5 .4M116.3 153.1a3.2 3.2 0 0 0-4.8 2.9 3.2 3.2 0 0 0 4.8 2.8M116.3 151.8v8.3M116.7 147.7h.4v.3M117.1 154.4h.5v3.5h-.5M117.1 153.7a3.3 3.3 0 0 1 .5 3.9M117.1 152.3v7.2M117.3 157.9l-.2 .4M117.4 145.3l-1.6 1.6M117.6 157.7l.8 .8M117.6 157.5l.9 .9"/>
<path d="M117.9 156.6l1.3 1.3M118 156.6h2.9M118.5 145.3l-2.2 2M118.6 145.3l-2.1 2.2M119.5 145.3l-2.4 2.5M125.4 155.9h.1M125.9 156.6h.9v.5M126.3 157.1h1v1.3M127.7 157.1h-.7v.9M132.1 146.9l.1 18-6.8-9zM132.1 156.6h-4.4v2.3M138.7 156.6h16.1"/>
<path d="M156.4 156.6h14.1M163.5 156.6v10M170.5 140.4h1.3M171.8 156.6h3.4M174 158.8v1h.5M174 158.8h.5M174.5 157.8h-.5v1M174.5 156.6v10M175.3 151.8h1.2M175.3 157.5h1.2M69.5 167.1l17.3-8.3 17.4 8.2zM95.1 170.3l1.1 1.2"/>
<path d="M95.2 170.3l1.1 1.2M95.3 162.8a6.3 6.3 0 0 0-1.3 4.3M95.4 162.8a6.3 6.3 0 0 0-1.3 4.3M95.5 162.9a5.6 5.6 0 0 0-1.1 4.2M95.7 163l-.2 .3a5.6 5.6 0 0 0-.7 3.7M96.1 170.3a5.7 5.7 0 0 0 4.2 1.5M96.2 171.5h.1M96.2 171.5l8.1 6.5M96.3 171.5l8 6.5M96.8 177.7v-2h3v2M96.8 177.7v2h3v-2M96.8 177.7h3"/>
<path d="M98.4 164.6a2.66 2.66 0 0 0-.4 2.4M98.4 164.6h.1M98.4 164.6a2.4 2.4 0 0 0-.4 2.4M98.6 160.5a6.6 6.6 0 0 1 6.5 1.7M98.6 164.4l-.2 .2M99 160.8a5.6 5.6 0 0 1 6.1 2.5M99.8 179h2.3M99.8 176.5h2.2M99.8 177.8h2.2M100.3 160.6l-1.5 .1M100.5 160.3l-2 .2M101.9 176.1l.3 4.1"/>
<path d="M102.8 166.4l-.1 .6M103.4 170.9a5.8 5.8 0 0 0 1.7 6.9M104 178.4l1.6 1.2zM104 178.4l.6-.7 .6 .4 .9 .8-.5 .7M104.2 170.2a5.5 5.5 0 0 1-7.8 .1M105 170.2a5.8 5.8 0 0 0 3.3 8.6 5.8 5.8 0 0 0 7.3-5.4M105.6 177.2l-.6 .8M105.8 179.3l2 1.5M105.9 179.2l1.9 1.6M105.9 178.4h.1a6.7 6.7 0 0 0 3.9 .6M106.3 177.9l-.6 .7M106.8 174.3l2.8 2.9-.5 .5-2.8-2.9z"/>
<path d="M106.9 172.9l.5 .5M107.4 174.9l.3-.3 1.9 1.5M107.4 173.4h.1M107.4 173.4l.1 1M107.5 173.4l.1 1M107.5 174.4h.1M107.5 174.4l.1 .2M107.6 174.4l2.7 2.3M109 170.2l-2.1 2.7M109.1 170.2l-2.2 2.7M109.6 176.1h.1M109.6 176.1l-.5 .6"/>
<path d="M109.6 176.2l.7 .5M109.8 170.2l.1 .1M109.9 170.3l-2.5 3.1M109.9 170.3h.1M110 170.3l-2.5 3.1M110.4 171.2l2.4 2.4 .1 .1-.2 .2-2.5-2.5zM110.5 160.8l.2 .1M110.7 164.1l-.2 .2M110.8 170.2l-.9 .1M110.9 170.2l-.9 .1M111.1 170.2l.1 .1M111.1 171.2l-.3 .4"/>
<path d="M111.2 179.4v8.1h-1M111.3 170.2l-.6 .6 2.7 2.6 1.7-1.7-1.5-1.5M111.3 176.6h.1M111.5 161.7h.1M111.5 163.3l.2 .2M111.5 161.6l.8 .8-.8 .9M111.7 161.8v1.3M111.7 178.8l-1.5 1.7-2.4 .3M112.9 173l-.3 .4M113.8 173.5l.6 .4-2.4 3-.1 .1-.6-.4M113.8 173l.1 .4-2.5 3.1-1.1 .2M113.9 160.6l-.5-.5-.6 .7"/>
<path d="M114.3 177v3h-3.1M114.7 167.2h.1M114.7 167.2l8.5-7.3 8.6 7.2zM114.7 170.2l.5 .5M115 170.9h.1M115.1 161l-.8-.8-1 1.1M115.1 170.8v.1M115.2 170.7l-.5 .5M115.2 166.8h.1M115.2 170.7l-.3 .4 .3 .3M115.2 171.9l-.6 .6-.2-.1M115.2 172.1l-.3 .4-.1-.1"/>
<path d="M115.2 170.2l.1 3.2h9.9M115.2 166.7v.5M116 172.1l.3 .3M116 166.1v1.1M116 170.2v2.4h.3M116 171.4l.3 .4M116.1 173.4l-.5 .5M116.3 170.2v2.5l.8-.1M116.3 165.8v1.4M117.1 165.1v2.1M117.1 170.2v1.7M117.1 170.4l1.6 1.5"/>
<path d="M117.3 164.9l2.4 2.3M117.4 170.2l.7 .6 .3-.3M118.1 170.1l.4 .5M118.4 164l3.3 3.2M118.8 170.1l1.8 1.7M118.9 170.2l-.4 .4M119 170.3l-.4 .4-.1-.1M119.1 173.4h.1M119.4 173.4l.3 .2h5.5h-.6v.8h.6M119.5 170.8l-.9 1M120.6 171.8l-.1 .1M121.7 161.1a22.9 22.9 0 0 0 6.2 2.8"/>
<path d="M121.9 161a23.1 23.1 0 0 0 5.8 2.8M122.5 160.5l3.5 1.8M122.7 171.8h2.5M122.8 171.5l-.2 .4-1.1-1-.9 .9M122.9 170.1l.2 .2M123.2 170.1l-.2 .2M125.2 172.4l.1 11.3 12.5-.1M125.2 171.9h-8.3v.7h8.3M125.3 171.1h5.3M125.3 171.1l.1 .3M125.4 171.1h.1M125.4 171.2h-.2v1.2"/>
<path d="M125.4 172.4v11.2h1.2v-11.2M125.5 163.1v3.5h-4.3M125.5 161.9v.2M125.5 165.8h.2M125.7 165.8h1.3M125.7 162v.1M125.7 163.1v2.7M125.8 165.8v.5h.1M125.9 170.3v.8M125.9 165.8v.5M126.1 170.1v.2M126.2 170.3h-3.4l-.2 1.2h2.6"/>
<path d="M126.2 170.1l-.1 1M126.5 171.4h.1M126.6 171.4h.1M126.6 171.1h.1M126.6 171.1v.3M126.6 171.2h4M126.8 165.8v.5h-.9M127 165.8h.3M127 163.6v2.2M127.3 163.7v2.1M127.3 165.8h.4M127.7 163.8v2.8h1.9"/>
<path d="M127.9 172.4v1h3.6M128 170.6v.5h2M128 170.6h.2zM128.2 170.5h.1M128.2 170.6h4.2M128.2 170.5h-2v.6M128.2 170.1v.5M129.6 174.1h.1M129.6 174.1a4.5 4.5 0 0 1 6 2 4.5 4.5 0 0 1-2 6.1M130 171.1h.1M130 170.6v.5M130.4 166.5v.5"/>
<path d="M130.6 171.3l-4 .1M130.6 171.3h1.7M130.6 173.4v.2h1.7v-.2M130.6 170.6v.7M130.8 170.6v.7M130.9 173.4v.2M131 177h.1M131 177l-.7 1.1 .6 1.1h1.3M131 177l1.2 .1M131 166.5h-1.4v.5M131.1 167v.1M131.3 163.7l.9 .1"/>
<path d="M131.4 172.4l.1 1M131.6 167h-4.1v.1M131.7 173.4v.2M131.8 170.1l-.1 1.2M131.9 164.6h.3M132.2 179.2h.1M132.2 177.1h.1M132.2 177.1l.6 1.1M132.3 170.6v.7M132.3 171.1h4M132.4 170.1v.5M132.8 171.1h.1"/>
<path d="M132.8 171.1h-.5h5.6M132.8 170.6v.5M132.8 178.2h.1M132.8 178.2l-.6 1M133.8 170.6v.5h1.9M134.9 170.1v.5h-2.5M134.9 170.6h.8M135 172.3v1.1h-3.5M135.7 171.1h.1M135.7 170.6h.1M135.7 170.6v.5M136.2 170.3h1.2v.2"/>
<path d="M136.2 170.1v.4M136.2 170.5h.1M136.2 170.5h-1.3h2.6v.6M136.3 171.1h.1M136.3 171.3h-4M136.3 171.1v.2h.2M136.3 172.3l.1 11.3h1.3l-.1-11.3M136.5 171.3h1.2l-12.5 .1h1.3M136.5 171.3h.1M137.5 170.9h9.3M137.6 171.1h.1M137.6 171.1v.2"/>
<path d="M137.7 171.1v1.2l-12.5 .1M137.7 171.1l.1 12.5M137.8 171.1h.1M137.8 171.1l.1 12.5M137.9 171.1h.1M137.9 171.3v1.5M137.9 171.1v12.5h-.1M137.9 171.1v.9M137.9 173h12.2M137.9 174.3h12.2M138 171.9h8.8M138.8 166.6h36.4"/>
<path d="M138.8 170.1h.1M138.8 169.1h.1M138.8 169.1v1M139.7 174.3v1.5h.2M139.7 171.9v1.1M139.9 175.8h.3M140 174.8l.2 .2v.8M140.1 174.8l-.2 .2v.8M140.2 175.8h9.9M141.1 170.9v1M146.8 170.9h8.7v1h-8.7M146.8 170.9v1"/>
<path d="M148.4 175.8v.9M149.7 170h-1.3v.9M149.7 170h1.3v.9M149.7 170v.9M149.7 171.9v1.1M149.7 174.3v2.4M150.1 177.5a5.8 5.8 0 0 0-3.5 8.8 5.8 5.8 0 0 0 9.5 0 5.8 5.8 0 0 0-3.5-8.8M150.1 171.9v8.6M150.1 176.7h-2.8l-1.7 1.8v9.2l1.7 1.8h2.5M152.6 176.7h9.5a6.4 6.4 0 0 1 6.2 6.4 6.4 6.4 0 0 1-6.2 6.4h-11.3M152.6 175.8h6.6M152.6 171.9v8.6"/>
<path d="M152.6 173h8.2v1.3M152.6 174.3h8.2M155.5 171.8h4.2v1.2M159.2 175.8h.3M159.3 174.8l.2 .2v.8M159.4 174.8l-.2 .2v.8M159.7 174.3v1.5h-.2M159.8 174.3v2.4M160.8 174.3v2.4M174 164.6v1h.5M174 164.6h.5M174.5 163.6h-.5v1"/>
<path d="M89.9 191.2v.1M89.9 192.3v5.1M91.1 191.2v.1M91.1 192.3v5.1M91.3 189.9h2.5v1.3h-2.5M91.3 189.9h-2.5v1.3h2.5M91.3 189.9v1.3M92.3 191.2v.1M92.3 192.3v5.1M93 197.4h-5v6h5M93 197.4v6M93 197.4h5.6v6h-5.6"/>
<path d="M98.6 198.4a2.11 2.11 0 0 1 2.8 1.7 1.97 1.97 0 0 1-1.7 2.4h-1.1M99.6 194.7a5.3 5.3 0 0 1 5 5.7 5.4 5.4 0 0 1-5.2 5.8 4.9 4.9 0 0 1-3.9-2.8M99.6 194.7a4.8 4.8 0 0 0-4.2 2.7M99.6 194.7h22.2a5.1 5.1 0 0 1 4.7 4.3M102.2 180.2v.3l4.9-.2M102.4 194.3l-1.8 .4M102.4 194.3l1.7 .4M102.4 194.3h9.7l1.7 .4M106.8 180l-4.6 .2M109.4 185.1v1M109.4 186.1v1h.5M109.4 185.1h.5"/>
<path d="M109.4 186.1h.5M109.9 184.2h-.5v.9M110.2 186.7h.1M110.2 180.5v7.2a.97 .97 0 0 1 .9 1M110.2 183.9h-.3v3.7a1.01 1.01 0 0 0-.6 1.7 1.01 1.01 0 0 0 1.7-.4M111.4 188.9v.5h2M113.4 188.9v.5M114.2 188.9v.5h-.8M114.7 188.7v.2h-3.8v-.2h12.6M123.5 189.3v-1h12.5v2h-6.3M123.6 190.3v.2h.4M124 192.3v.2h2.5v-.2"/>
<path d="M124 190.3v.7M124 191v.3M124 191h2.2M125.1 187.9h-13.8v.8M125.6 190.3v.5h.6M125.7 193.6l.8 1M126.2 190.3v1M126.5 199h.4a5.9 5.9 0 0 1 0 2.8h-.4M126.5 194.6v4.4M126.5 194.6h1.8M127.3 192.3v1.2h2.5M128.3 193.6h-15.8a4.7 4.7 0 0 0-2.4 .7"/>
<path d="M128.3 193.5v2.3h3v-2.3M128.3 188.3v1M128.6 186v-1.7h3v1.7M129 188.3v1M129 193.5v2.3M129.4 184.3v1.7M129.7 189.3h-6.3v1h6.3M129.7 189.3h6.3M129.7 189.3v1M129.7 195.8v9.6M129.7 197.4h3.5M129.7 196.6h2.9l.6 .8"/>
<path d="M129.8 192.3v1.2M129.8 187h4.8v1.3M129.8 187h-4.7v1.3M129.8 187v1.3M129.8 195.8v.8M129.9 190.3v1M129.9 191.3h6.2v1h-6.2M129.9 191.3v1M129.9 191.3h-86.3v1h86.3M130.1 186h2.5v1M130.1 186h-2.5v1M130.1 186v1"/>
<path d="M130.5 188.3v1M130.5 193.5v2.3M130.9 184.3v1.7M131.1 195.8v.8M131.3 188.3v1M132.3 192.3v1.2h-2.5M132.5 192.3v.2h2.5v-.2M133.2 197.4v4.7M133.5 190.3v1M133.5 191h1.5M133.6 182.2h.1M133.6 190.3v.5h-.1"/>
<path d="M134.6 187.9h1.6v.8h-.2M135 190.3v.7M135 191v.3M135 190.5h1.1M136 189.5h.1M136.1 189.5h.1M136.1 190.5h.1M136.1 189.5v1M137.8 183.6h.1M137.9 183.6h.1M146.4 188.6v.2h.2M148.8 185.2h.1"/>
<path d="M148.8 181.3h-.7v3.9h.7M148.8 181.3v3.9M148.8 181.3l.8-.8h3.5l.7 .8M148.8 185.2l.8 .8h3.5l.7-.8M149.8 188.6v1.1M150.1 186v1.2M150.3 188.8v.9M150.4 189.7h-1.8v.5h1.8M150.4 189.7h1.7v.5h-1.7M150.4 189.7v.5M150.8 188.8v.9M151.4 187.2h-2v.5h2"/>
<path d="M151.4 187.2h2v.5h-2M151.4 187.2v.5M152.6 186v1.2M153.8 185.2h.1M153.8 181.3h.8v3.9h-.8M153.8 181.3v3.9M157 182.1a5.6 5.6 0 0 1 8.7-3.7 5.6 5.6 0 0 1 0 9.4 5.6 5.6 0 0 1-8.7-3.8M89.2 205.5h4v1.9h-4zM89.9 203.4v2.1M91.1 203.4v2.1M92.3 203.4v2.1M126.5 201.8a5.1 5.1 0 0 1-4.7 4.4h-22.2"/>
<path d="M126.5 201.8v3.6M126.5 205.4l-.8 1M126.5 205.4h3.2M129.7 205.4l-.8 1h-16.4l-1.4-.2M129.7 204.5h2.1v2.5h-4v-.6M129.7 202.1h3.5M129.8 202.9v1.6M131.1 202.9v1.6M133.2 202.1l-.6 .8h-2.9"/>
<circle cx="110.1" cy="64.5" r=".5"/>
<circle cx="131.6" cy="75.7" r="4.5"/>
<circle cx="162.6" cy="70.8" r="2.5"/>
<circle cx="131.6" cy="178.1" r="4.5"/>
<circle cx="110.1" cy="188.6" r=".5"/>
<circle cx="162.6" cy="183.1" r="2.5"/>
</g>
<g font-size="8.1">
<text x="51.7" y="9.3">2</text>
<text x="159.7" y="9.3">1</text>
<text x="4" y="76">B</text>
<text x="207.2" y="76">B</text>
<text x="3.3" y="215.7">A</text>
<text x="206.5" y="215.7">A</text>
<text x="51.7" y="276">2</text>
<text x="159.7" y="276">1</text>
</g>
<g font-size="4.2">
<text x="136.9" y="262.4">shapr3d_export_2019-10-14_23h35m</text>
<text x="145.6" y="262.7">A</text>
</g>
<g font-size="2.1">
<text x="77.5" y="232.2">DIMENSIONS ARE IN INCHES</text>
<text x="77.5" y="234.7">TOLERANCES:</text>
<text x="77.5" y="237.3">FRACTIONAL</text>
<text x="77.5" y="239.9">ANGULAR: MACH</text>
<text x="99.6" y="239.9">BEND</text>
<text x="77.5" y="242.5">TWO PLACE DECIMAL</text>
<text x="77.5" y="245.1">THREE PLACE DECIMAL</text>
<text x="51.5" y="258.7">NEXT ASSY</text>
<text x="65.2" y="258.6">USED ON</text>
<text x="56.3" y="264.8">APPLICATION</text>
<text x="79.3" y="264.6">DO NOT SCALE DRAWING</text>
</g>
<g font-size="2">
<text x="14.1" y="249.9">THE INFORMATION CONTAINED IN</text>
<text x="16" y="246.3">PROPRIETARY AND CONFIDENTIAL</text>
<text x="14.1" y="252.4">THIS DRAWING IS THE SOLE</text>
<text x="14.1" y="254.9">PROPERTY OF &lt;COMPANY NAME &gt;.</text>
<text x="14.1" y="257.4">ANY REPRODUCTION IN PART OR AS</text>
<text x="14.1" y="260">A WHOLE WITHOUT THE WRITTEN</text>
<text x="14.1" y="262.5">PERMISSION OF &lt;COMPANY NAME&gt;</text>
<text x="14.1" y="265">IS PROHIBITED.</text>
</g>
<g font-size="1.8">
<text x="124" y="231.1">NAME</text>
<text x="136.2" y="231.1">DATE</text>
<text x="110.5" y="234.8">DRAWN</text>
<text x="110.5" y="238.9">CHECKED</text>
<text x="110.6" y="242.5">ENG APPR.</text>
<text x="77.3" y="250.5">MATERIAL</text>
<text x="110.6" y="246.3">MFG APPR.</text>
<text x="110.7" y="250">Q.A.</text>
<text x="77.3" y="257">FINISH</text>
<text x="110.7" y="253.5">COMMENTS:</text>
<text x="145.1" y="259">SIZE</text>
<text x="150.1" y="259.1">DWG. NO.</text>
<text x="197.8" y="259.2">REV.</text>
<text x="145" y="265.7">SCALE:1:24</text>
</g>
<g font-size="1.7">
<text x="156.7" y="265.7">WEIGHT:</text>
<text x="186.3" y="265.7">SHEET 1 OF 1</text>
</g>
</svg>
